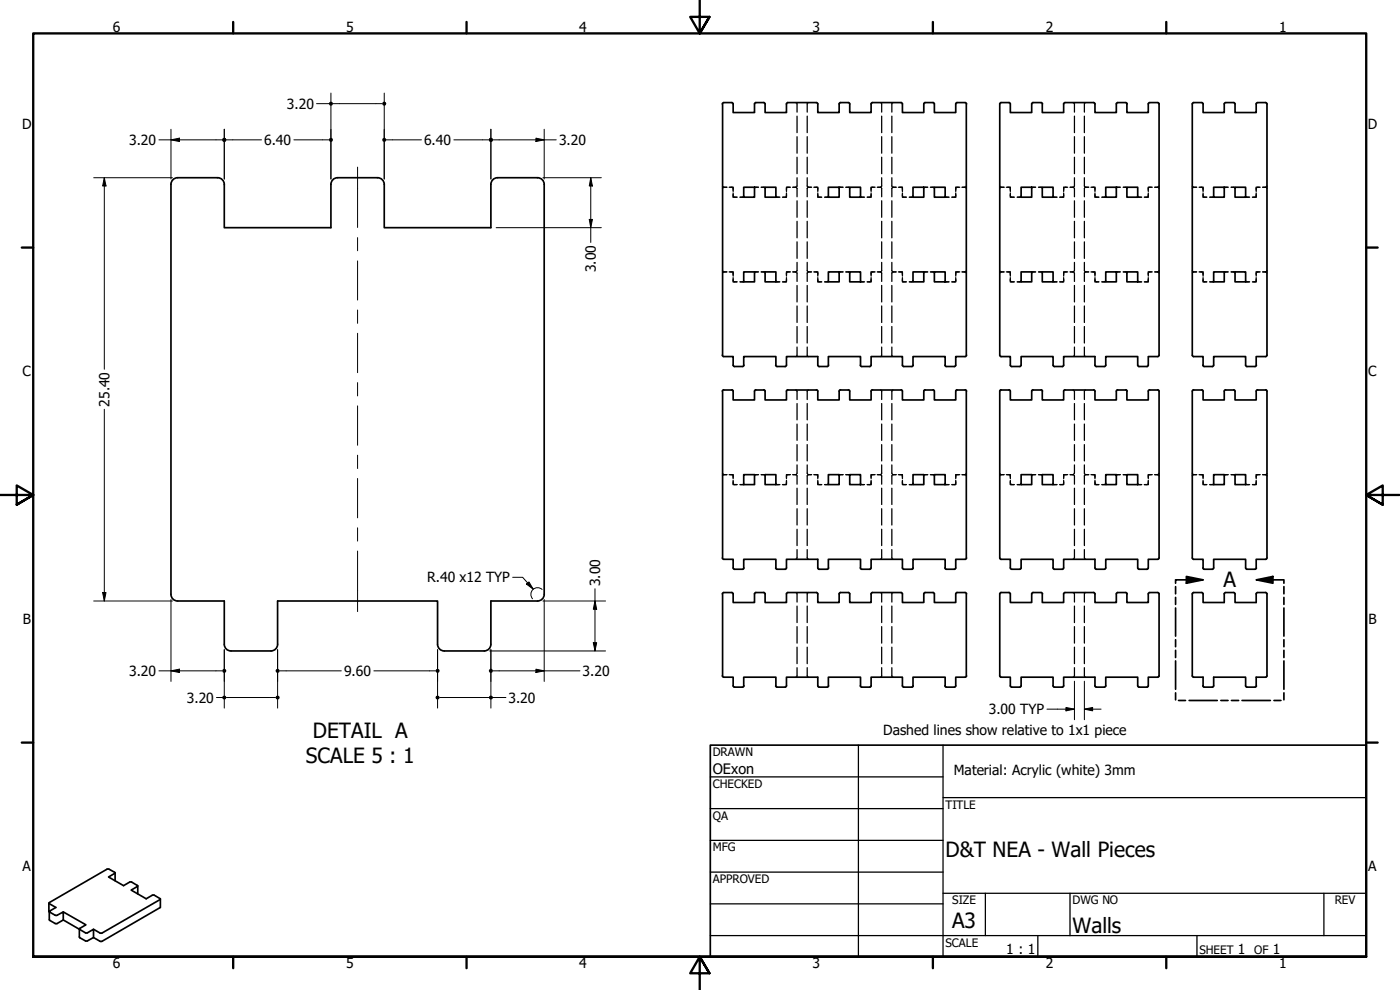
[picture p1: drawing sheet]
<svg xmlns="http://www.w3.org/2000/svg" width="420mm" height="297mm" viewBox="0 0 420 297" stroke-linecap="round" stroke-linejoin="round" font-family="sans-serif">
<!-- layer: Hidden (ANSI) -->
<g fill="none" stroke="#000" stroke-width=".38">
<path d="M238.8 30.8h.2M239.1 31l.1 2.6M239.2 34.8v5M242.3 34.8v5M242.3 31v2.6M242.6 30.8h-.2M264.2 30.8h.2M264.5 31l.1 2.6M264.6 34.8v5M267.7 34.8v5M267.7 31v2.6M268 30.8h-.2"/>
<path d="M322 30.8h.2M322.3 31l.2 2.6M322.5 34.8v5M325.4 34.8v5M325.5 31l-.1 2.6M325.8 30.8h-.2M216.9 55.8v.2M216.9 56.4v.2M217 56.1l.2 .1M217.2 56.2h1M217.2 56.2h-.2M218.8 56.2h1.2v1.3"/>
<path d="M219.6 56.2h.2M220 56.4v.2M220 57.9v1.3h1.2M220 58.8l.1 .2M220.2 59.1l.2 .1M222.1 59.2h1.1M223 59.1l-.2 .1M223.2 58.8l-.1 .2M226.4 56.2h1.2M226.5 56.4l-.1 .2M226.8 56.2h-.2M228.4 56.2h1.2"/>
<path d="M229.2 56.2h.2M229.6 56.4v.2M232.9 59.2h1.2M232.9 58.8v.2M233 59.1l.2 .1M235.8 59.1l-.2 .1M236 57.9v1.3h-1.2M236 58.8v.2M236.1 56.4l-.1 .2M236.4 56.2h-.2M237.2 56.2h-1.2v1.3M237.9 56.2h.9"/>
<path d="M238.8 56.2h.2M239 56.1l-.2 .1M239.1 56.4l.1 2.6M239.2 41v5M239.2 47.2v4.9M239.2 53.3l-.1 2.7M242.3 41v5M242.3 47.2v4.9M242.3 53.3v2.7M242.3 56.4v2.6M242.4 56.1l.2 .1M242.6 56.2h1"/>
<path d="M242.6 56.2h-.2M244.2 56.2h1.2v1.3M245 56.2h.2M245.4 56.4v.2M245.4 57.9v1.3h1.2M245.4 58.8l.1 .2M245.6 59.1l.2 .1M247.5 59.2h1.1M248.4 59.1l-.2 .1M248.6 58.8l-.1 .2M251.8 56.2h1.2M251.9 56.4l-.1 .2"/>
<path d="M252.2 56.2h-.2M253.8 56.2h1.2M254.6 56.2h.2M255 56.4v.2M258.3 59.2h1.2M258.3 58.8v.2M258.4 59.1l.2 .1M261.2 59.1l-.2 .1M261.4 57.9v1.3h-1.2M261.4 58.8v.2M261.5 56.4l-.1 .2M261.8 56.2h-.2"/>
<path d="M262.6 56.2h-1.2v1.3M263.3 56.2h.9M264.2 56.2h.2M264.4 56.1l-.2 .1M264.5 56.4l.1 2.6M264.6 41v5M264.6 47.2v4.9M264.6 53.3l-.1 2.7M267.7 41v5M267.7 47.2v4.9M267.7 53.3v2.7M267.7 56.4v2.6"/>
<path d="M267.8 56.1l.2 .1M268 56.2h1M268 56.2h-.2M269.6 56.2h1.2v1.3M270.4 56.2h.2M270.8 56.4v.2M270.8 57.9v1.3h1.2M270.8 58.8l.1 .2M271 59.1l.2 .1M272.9 59.2h1.1M273.8 59.1l-.2 .1M274 58.8l-.1 .2"/>
<path d="M277.2 56.2h1.2M277.3 56.4l-.1 .2M277.6 56.2h-.2M279.2 56.2h1.2M280 56.2h.2M280.4 56.4v.2M283.7 59.2h1.2M283.7 58.8v.2M283.8 59.1l.2 .1M286.6 59.1l-.2 .1M286.8 57.9v1.3h-1.2M286.8 58.8v.2"/>
<path d="M286.9 56.4l-.1 .2M287.2 56.2h-.2M288 56.2h-1.2v1.3M288.7 56.2h.9M289.6 56.2h.2M289.8 56.1l-.2 .1M289.9 56.4l.1 .2M290 55.8l-.1 .2M300 55.8l.1 .2M300.1 56.4l-.1 .2M300.2 56.1l.2 .1M300.4 56.2h1"/>
<path d="M300.4 56.2h-.2M302 56.2h1.2v1.3M302.8 56.2h.2M303.1 56.4l.1 .2M303.2 57.9v1.3h1.2M303.2 58.8l.1 .2M303.5 59.1l.2 .1M305.2 59.2h1.3M306.2 59.1l-.2 .1M306.5 58.8l-.2 .2M309.6 56.2h1.2M309.7 56.4l-.1 .2"/>
<path d="M310 56.2h-.2M311.7 56.2h1.1M312.4 56.2h.2M312.7 56.4l.1 .2M316 59.2h1.2M316 58.8l.1 .2M316.2 59.1l.2 .1M319 59.1l-.2 .1M319.2 57.9v1.3h-1.2M319.2 58.8v.2M319.3 56.4l-.1 .2M319.7 56.2h-.2"/>
<path d="M320.4 56.2h-1.2v1.3M321.1 56.2h.9M322 56.2h.2M322.2 56.1l-.2 .1M322.3 56.4l.2 2.6M322.5 41v5M322.5 47.2v4.9M322.5 53.3l-.2 2.7M325.4 41v5M325.4 47.2v4.9M325.4 53.3l.1 2.7M325.5 56.4l-.1 2.6"/>
<path d="M325.6 56.1l.2 .1M325.8 56.2h1M325.8 56.2h-.2M327.4 56.2h1.2v1.3M328.2 56.2h.2M328.5 56.4l.1 .2M328.6 57.9v1.3h1.2M328.6 58.8l.1 .2M328.9 59.1l.2 .1M330.6 59.2h1.3M331.6 59.1l-.2 .1M331.9 58.8l-.2 .2"/>
<path d="M335 56.2h1.2M335.1 56.4l-.1 .2M335.4 56.2h-.2M337.1 56.2h1.1M337.8 56.2h.2M338.1 56.4l.1 .2M341.4 58.8l.1 .2M341.4 59.2h1.2M341.6 59.1l.2 .1M344.4 59.1l-.2 .1M344.6 57.9v1.3h-1.2M344.6 58.8v.2"/>
<path d="M344.7 56.4l-.1 .2M345.1 56.2h-.2M345.8 56.2h-1.2v1.3M346.5 56.2h.9M347.4 56.2h.2M347.6 56.1l-.2 .1M347.7 56.4l.2 .2M347.9 55.8l-.2 .2M357.8 55.8l.1 .2M357.9 56.4l-.1 .2M358 56.1l.2 .1M358.2 56.2h1"/>
<path d="M358.2 56.2h-.2M359.9 56.2h1.2v1.3M360.6 56.2h.2M360.9 56.4l.2 .2M361.1 57.9v1.3h1.1M361.1 58.8v.2M361.3 59.1l.1 .1M363 59.2h1.2M364 59.1l-.1 .1M364.2 58.8v.2M367.4 56.2h1.2M367.5 56.4l-.1 .2"/>
<path d="M367.9 56.2h-.2M369.4 56.2h1.2M370.2 56.2h.2M370.5 56.4l.1 .2M373.8 59.2h1.2M373.8 58.8l.1 .2M374 59.1l.2 .1M376.8 59.1l-.2 .1M377 57.9v1.3h-1.1M377 58.8l-.1 .2M377.1 56.4l-.1 .2M377.4 56.2h-.1"/>
<path d="M378.2 56.2h-1.2v1.3M378.9 56.2h1M379.9 56.2h.1M380 56.1l-.1 .1M380.2 56.4v.2M380.2 55.8v.2M239.2 60.2v5M239.2 66.4v5M239.2 72.6v4.9M239.2 78.7l-.1 2.7M242.3 60.2v5M242.3 66.4v5"/>
<path d="M242.3 72.6v4.9M242.3 78.7v2.7M264.6 60.2v5M264.6 66.4v5M264.6 72.6v4.9M264.6 78.7l-.1 2.7M267.7 60.2v5M267.7 66.4v5M267.7 72.6v4.9M267.7 78.7v2.7M322.5 60.2v5M322.5 66.4v5"/>
<path d="M322.5 72.6v4.9M322.5 78.7l-.2 2.7M325.4 60.2v5M325.4 66.4v5M325.4 72.6v4.9M325.4 78.7l.1 2.7M216.9 81.2v.2M216.9 81.8v.2M217 81.5l.2 .1M217.2 81.6h1M217.2 81.6h-.2M218.8 81.6h1.2v1.3"/>
<path d="M219.6 81.6h.2M220 81.8v.2M220 83.3v1.3h1.2M220 84.2l.1 .2M220.2 84.5l.2 .1M222.1 84.6h1.1M223 84.5l-.2 .1M223.2 84.2l-.1 .2M226.4 81.6h1.2M226.5 81.8l-.1 .2M226.8 81.6h-.2M228.4 81.6h1.2"/>
<path d="M229.2 81.6h.2M229.6 81.8v.2M232.9 84.6h1.2M232.9 84.2v.2M233 84.5l.2 .1M235.8 84.5l-.2 .1M236 83.3v1.3h-1.2M236 84.2v.2M236.1 81.8l-.1 .2M236.4 81.6h-.2M237.2 81.6h-1.2v1.3M237.9 81.6h.9"/>
<path d="M238.8 81.6h.2M239 81.5l-.2 .1M239.1 81.8l.1 2.6M239.2 85.6v5M239.2 91.8v5M239.2 98v4.9M242.3 85.6v5M242.3 91.8v5M242.3 98v4.9M242.3 81.8v2.6M242.4 81.5l.2 .1M242.6 81.6h1"/>
<path d="M242.6 81.6h-.2M244.2 81.6h1.2v1.3M245 81.6h.2M245.4 81.8v.2M245.4 83.3v1.3h1.2M245.4 84.2l.1 .2M245.6 84.5l.2 .1M247.5 84.6h1.1M248.4 84.5l-.2 .1M248.6 84.2l-.1 .2M251.8 81.6h1.2M251.9 81.8l-.1 .2"/>
<path d="M252.2 81.6h-.2M253.8 81.6h1.2M254.6 81.6h.2M255 81.8v.2M258.3 84.6h1.2M258.3 84.2v.2M258.4 84.5l.2 .1M261.2 84.5l-.2 .1M261.4 83.3v1.3h-1.2M261.4 84.2v.2M261.5 81.8l-.1 .2M261.8 81.6h-.2"/>
<path d="M262.6 81.6h-1.2v1.3M263.3 81.6h.9M264.2 81.6h.2M264.4 81.5l-.2 .1M264.5 81.8l.1 2.6M264.6 85.6v5M264.6 91.8v5M264.6 98v4.9M267.7 85.6v5M267.7 91.8v5M267.7 98v4.9M267.7 81.8v2.6"/>
<path d="M267.8 81.5l.2 .1M268 81.6h1M268 81.6h-.2M269.6 81.6h1.2v1.3M270.4 81.6h.2M270.8 81.8v.2M270.8 83.3v1.3h1.2M270.8 84.2l.1 .2M271 84.5l.2 .1M272.9 84.6h1.1M273.8 84.5l-.2 .1M274 84.2l-.1 .2"/>
<path d="M277.2 81.6h1.2M277.3 81.8l-.1 .2M277.6 81.6h-.2M279.2 81.6h1.2M280 81.6h.2M280.4 81.8v.2M283.7 84.6h1.2M283.7 84.2v.2M283.8 84.5l.2 .1M286.6 84.5l-.2 .1M286.8 83.3v1.3h-1.2M286.8 84.2v.2"/>
<path d="M286.9 81.8l-.1 .2M287.2 81.6h-.2M288 81.6h-1.2v1.3M288.7 81.6h.9M289.6 81.6h.2M289.8 81.5l-.2 .1M289.9 81.8l.1 .2M290 81.2l-.1 .2M300 81.2l.1 .2M300.1 81.8l-.1 .2M300.2 81.5l.2 .1M300.4 81.6h1"/>
<path d="M300.4 81.6h-.2M302 81.6h1.2v1.3M302.8 81.6h.2M303.1 81.8l.1 .2M303.2 83.3v1.3h1.2M303.2 84.2l.1 .2M303.5 84.5l.2 .1M305.2 84.6h1.3M306.2 84.5l-.2 .1M306.5 84.2l-.2 .2M309.6 81.6h1.2M309.7 81.8l-.1 .2"/>
<path d="M310 81.6h-.2M311.7 81.6h1.1M312.4 81.6h.2M312.7 81.8l.1 .2M316 84.6h1.2M316 84.2l.1 .2M316.2 84.5l.2 .1M319 84.5l-.2 .1M319.2 83.3v1.3h-1.2M319.2 84.2v.2M319.3 81.8l-.1 .2M319.7 81.6h-.2"/>
<path d="M320.4 81.6h-1.2v1.3M321.1 81.6h.9M322 81.6h.2M322.2 81.5l-.2 .1M322.3 81.8l.2 2.6M322.5 85.6v5M322.5 91.8v5M322.5 98v4.9M325.4 85.6v5M325.4 91.8v5M325.4 98v4.9M325.5 81.8l-.1 2.6"/>
<path d="M325.6 81.5l.2 .1M325.8 81.6h1M325.8 81.6h-.2M327.4 81.6h1.2v1.3M328.2 81.6h.2M328.5 81.8l.1 .2M328.6 83.3v1.3h1.2M328.6 84.2l.1 .2M328.9 84.5l.2 .1M330.6 84.6h1.3M331.6 84.5l-.2 .1M331.9 84.2l-.2 .2"/>
<path d="M335 81.6h1.2M335.1 81.8l-.1 .2M335.4 81.6h-.2M337.1 81.6h1.1M337.8 81.6h.2M338.1 81.8l.1 .2M341.4 84.6h1.2M341.4 84.2l.1 .2M341.6 84.5l.2 .1M344.4 84.5l-.2 .1M344.6 83.3v1.3h-1.2M344.6 84.2v.2"/>
<path d="M344.7 81.8l-.1 .2M345.1 81.6h-.2M345.8 81.6h-1.2v1.3M346.5 81.6h.9M347.4 81.6h.2M347.6 81.5l-.2 .1M347.7 81.8l.2 .2M347.9 81.2l-.2 .2M357.8 81.2l.1 .2M357.9 81.8l-.1 .2M358 81.5l.2 .1M358.2 81.6h-.2"/>
<path d="M358.2 81.6h1M359.9 81.6h1.2v1.3M360.6 81.6h.2M360.9 81.8l.2 .2M361.1 83.3v1.3h1.1M361.1 84.2v.2M361.3 84.5l.1 .1M363 84.6h1.2M364 84.5l-.1 .1M364.2 84.2v.2M367.4 81.6h1.2M367.5 81.8l-.1 .2"/>
<path d="M367.9 81.6h-.2M369.4 81.6h1.2M370.2 81.6h.2M370.5 81.8l.1 .2M373.8 84.6h1.2M373.8 84.2l.1 .2M374 84.5l.2 .1M376.8 84.5l-.2 .1M377 83.3v1.3h-1.1M377 84.2l-.1 .2M377.1 81.8l-.1 .2M377.4 81.6h-.1"/>
<path d="M378.2 81.6h-1.2v1.3M378.9 81.6h1M379.9 81.6h.1M380 81.5l-.1 .1M380.2 81.8v.2M380.2 81.2v.2M238.8 117l.2 .1M239 106.9l-.2 .1M239.1 117.2l.1 2.7M239.2 104.1l-.1 2.7M242.3 104.1v2.7M242.3 117.2v2.7"/>
<path d="M242.4 106.9l.2 .1M242.6 117l-.2 .1M264.2 117l.2 .1M264.4 106.9l-.2 .1M264.5 117.2l.1 2.7M264.6 104.1l-.1 2.7M267.7 104.1v2.7M267.7 117.2v2.7M267.8 106.9l.2 .1M268 117l-.2 .1M322 117l.2 .1M322.2 106.9l-.2 .1"/>
<path d="M322.3 117.2l.2 2.7M322.5 104.1l-.2 2.7M325.4 104.1l.1 2.7M325.5 117.2l-.1 2.7M325.6 106.9l.2 .1M325.8 117l-.2 .1M239.2 121.1v4.9M239.2 127.2v4.9M239.2 133.4v4.9M239.2 139.5l-.1 2.7M242.3 121.1v4.9M242.3 127.2v4.9"/>
<path d="M242.3 133.4v4.9M242.3 139.5v2.7M264.6 121.1v4.9M264.6 127.2v4.9M264.6 133.4v4.9M264.6 139.5l-.1 2.7M267.7 121.1v4.9M267.7 127.2v4.9M267.7 133.4v4.9M267.7 139.5v2.7M322.5 121.1v4.9M322.5 127.2v4.9"/>
<path d="M322.5 133.4v4.9M322.5 139.5l-.2 2.7M325.4 121.1v4.9M325.4 127.2v4.9M325.4 133.4v4.9M325.4 139.5l.1 2.7M216.9 142v.2M216.9 142.6v.2M217 142.3l.2 .1M217.2 142.4h1M217.2 142.4l-.2 .1M218.8 142.4h1.2v1.2"/>
<path d="M219.6 142.4l.2 .1M220 142.6v.2M220 144.1v1.3h1.2M220 145l.1 .1M220.2 145.3l.2 .1M222.1 145.4h1.1M223 145.3l-.2 .1M223.2 145l-.1 .1M226.4 142.4h1.2M226.5 142.6l-.1 .2M226.8 142.4l-.2 .1M228.4 142.4h1.2"/>
<path d="M229.2 142.4l.2 .1M229.6 142.6v.2M232.9 145.4h1.2M232.9 145v.1M233 145.3l.2 .1M235.8 145.3l-.2 .1M236 144.1v1.3h-1.2M236 145v.1M236.1 142.6l-.1 .2M236.4 142.4l-.2 .1M237.2 142.4h-1.2v1.2M237.9 142.4h.9"/>
<path d="M238.8 142.4l.2 .1M239 142.3l-.2 .1M239.1 142.6l.1 2.7M239.2 146.5v4.9M239.2 152.6v4.9M239.2 158.8v4.9M242.3 146.5v4.9M242.3 152.6v4.9M242.3 158.8v4.9M242.3 142.6v2.7M242.4 142.3l.2 .1M242.6 142.4h1"/>
<path d="M242.6 142.4l-.2 .1M244.2 142.4h1.2v1.2M245 142.4l.2 .1M245.4 142.6v.2M245.4 144.1v1.3h1.2M245.4 145l.1 .1M245.6 145.3l.2 .1M247.5 145.4h1.1M248.4 145.3l-.2 .1M248.6 145l-.1 .1M251.8 142.4h1.2M251.9 142.6l-.1 .2"/>
<path d="M252.2 142.4l-.2 .1M253.8 142.4h1.2M254.6 142.4l.2 .1M255 142.6v.2M258.3 145.4h1.2M258.3 145v.1M258.4 145.3l.2 .1M261.2 145.3l-.2 .1M261.4 144.1v1.3h-1.2M261.4 145v.1M261.5 142.6l-.1 .2M261.8 142.4l-.2 .1"/>
<path d="M262.6 142.4h-1.2v1.2M263.3 142.4h.9M264.2 142.4l.2 .1M264.4 142.3l-.2 .1M264.5 142.6l.1 2.7M264.6 146.5v4.9M264.6 152.6v4.9M264.6 158.8v4.9M267.7 146.5v4.9M267.7 152.6v4.9M267.7 158.8v4.9M267.7 142.6v2.7"/>
<path d="M267.8 142.3l.2 .1M268 142.4h1M268 142.4l-.2 .1M269.6 142.4h1.2v1.2M270.4 142.4l.2 .1M270.8 142.6v.2M270.8 144.1v1.3h1.2M270.8 145l.1 .1M271 145.3l.2 .1M272.9 145.4h1.1M273.8 145.3l-.2 .1M274 145l-.1 .1"/>
<path d="M277.2 142.4h1.2M277.3 142.6l-.1 .2M277.6 142.4l-.2 .1M279.2 142.4h1.2M280 142.4l.2 .1M280.4 142.6v.2M283.7 145.4h1.2M283.7 145v.1M283.8 145.3l.2 .1M286.6 145.3l-.2 .1M286.8 144.1v1.3h-1.2M286.8 145v.1"/>
<path d="M286.9 142.6l-.1 .2M287.2 142.4l-.2 .1M288 142.4h-1.2v1.2M288.7 142.4h.9M289.6 142.4l.2 .1M289.8 142.3l-.2 .1M289.9 142.6l.1 .2M290 142l-.1 .2M300 142l.1 .2M300.1 142.6l-.1 .2M300.2 142.3l.2 .1M300.4 142.4h1"/>
<path d="M300.4 142.4l-.2 .1M302 142.4h1.2v1.2M302.8 142.4l.2 .1M303.1 142.6l.1 .2M303.2 144.1v1.3h1.2M303.2 145l.1 .1M303.5 145.3l.2 .1M305.2 145.4h1.3M306.2 145.3l-.2 .1M306.5 145l-.2 .1M309.6 142.4h1.2M309.7 142.6l-.1 .2"/>
<path d="M310 142.4l-.2 .1M311.7 142.4h1.1M312.4 142.4l.2 .1M312.7 142.6l.1 .2M316 145.4h1.2M316 145l.1 .1M316.2 145.3l.2 .1M319 145.3l-.2 .1M319.2 144.1v1.3h-1.2M319.2 145v.1M319.3 142.6l-.1 .2M319.7 142.4l-.2 .1"/>
<path d="M320.4 142.4h-1.2v1.2M321.1 142.4h.9M322 142.4l.2 .1M322.2 142.3l-.2 .1M322.3 142.6l.2 2.7M322.5 146.5v4.9M322.5 152.6v4.9M322.5 158.8v4.9M325.4 146.5v4.9M325.4 152.6v4.9M325.4 158.8v4.9M325.5 142.6l-.1 2.7"/>
<path d="M325.6 142.3l.2 .1M325.8 142.4h1M325.8 142.4l-.2 .1M327.4 142.4h1.2v1.2M328.2 142.4l.2 .1M328.5 142.6l.1 .2M328.6 144.1v1.3h1.2M328.6 145l.1 .1M328.9 145.3l.2 .1M330.6 145.4h1.3M331.6 145.3l-.2 .1M331.9 145l-.2 .1"/>
<path d="M335 142.4h1.2M335.1 142.6l-.1 .2M335.4 142.4l-.2 .1M337.1 142.4h1.1M337.8 142.4l.2 .1M338.1 142.6l.1 .2M341.4 145.4h1.2M341.4 145l.1 .1M341.6 145.3l.2 .1M344.4 145.3l-.2 .1M344.6 144.1v1.3h-1.2M344.6 145v.1"/>
<path d="M344.7 142.6l-.1 .2M345.1 142.4l-.2 .1M345.8 142.4h-1.2v1.2M346.5 142.4h.9M347.4 142.4l.2 .1M347.6 142.3l-.2 .1M347.7 142.6l.2 .2M347.9 142l-.2 .2M357.8 142l.1 .2M357.9 142.6l-.1 .2M358 142.3l.2 .1M358.2 142.4l-.2 .1"/>
<path d="M358.2 142.4h1M359.9 142.4h1.2v1.2M360.6 142.4l.2 .1M360.9 142.6l.2 .2M361.1 144.1v1.3h1.1M361.1 145v.1M361.3 145.3l.1 .1M363 145.4h1.2M364 145.3l-.1 .1M364.2 145v.1M367.4 142.4h1.2M367.5 142.6l-.1 .2"/>
<path d="M367.9 142.4l-.2 .1M369.4 142.4h1.2M370.2 142.4l.2 .1M370.5 142.6l.1 .2M373.8 145.4h1.2M373.8 145l.1 .1M374 145.3l.2 .1M376.8 145.3l-.2 .1M377 144.1v1.3h-1.1M377 145l-.1 .1M377.1 142.6l-.1 .2M377.4 142.4l-.1 .1"/>
<path d="M378.2 142.4h-1.2v1.2M378.9 142.4h1M379.9 142.4l.1 .1M380 142.3l-.1 .1M380.2 142.6v.2M380.2 142v.2M238.8 177.8h.2M239 167.7l-.2 .1M239.1 178l.1 2.6M239.2 164.9l-.1 2.7M242.3 164.9v2.7M242.3 178v2.6"/>
<path d="M242.4 167.7l.2 .1M242.6 177.8h-.2M264.2 177.8h.2M264.4 167.7l-.2 .1M264.5 178l.1 2.6M264.6 164.9l-.1 2.7M267.7 164.9v2.7M267.7 178v2.6M267.8 167.7l.2 .1M268 177.8h-.2M322 177.8h.2M322.2 167.7l-.2 .1"/>
<path d="M322.3 178l.2 2.6M322.5 164.9l-.2 2.7M325.4 164.9l.1 2.7M325.5 178l-.1 2.6M325.6 167.7l.2 .1M325.8 177.8h-.2M239.2 181.8v5M239.2 188v5M239.2 194.2v4.9M242.3 181.8v5M242.3 188v5M242.3 194.2v4.9"/>
<path d="M264.6 181.8v5M264.6 188v5M264.6 194.2v4.9M267.7 181.8v5M267.7 188v5M267.7 194.2v4.9M322.5 181.8v5M322.5 188v5M322.5 194.2v4.9M325.4 181.8v5M325.4 188v5M325.4 194.2v4.9"/>
<path d="M239 203.1l-.2 .1M239.2 200.3l-.1 2.7M242.3 200.3v2.7M242.4 203.1l.2 .1M264.4 203.1l-.2 .1M264.6 200.3l-.1 2.7M267.7 200.3v2.7M267.8 203.1l.2 .1M322.2 203.1l-.2 .1M322.5 200.3l-.2 2.7M325.4 200.3l.1 2.7M325.6 203.1l.2 .1"/>
</g>
<!-- layer: Visible (ANSI) -->
<g fill="none" stroke="#000" stroke-width=".51">
<path d="M216.9 31.2v75.4M219.6 30.8l.4 .4M219.6 30.8h-2.4l-.4 .4M220 31.2v2.6h6.4v-2.6M226.8 30.8h2.4l.4 .4M226.9 30.8l-.5 .4M229.6 31.2v2.6h6.4v-2.6M236 31.2l.4-.4h8.6l.4 .4M245.4 31.2v2.6h6.4v-2.6M254.6 30.8l.4 .4M254.6 30.8h-2.3l-.5 .4M255 31.2v2.6h6.4v-2.6"/>
<path d="M261.8 30.8h8.6M261.8 30.8l-.4 .4M270.4 30.8l.4 .4M270.8 31.2v2.6h6.4v-2.6M277.6 30.8h2.4l.4 .4M277.7 30.8l-.5 .4M280.4 31.2v2.6h6.4v-2.6M289.6 30.8h-2.4l-.4 .4M289.7 30.8l.4 .4M290 31.2v75.4M300 31.2v75.4M300 31.2l.4-.4h2.4l.4 .4"/>
<path d="M303.2 31.2v2.6h6.4v-2.6M309.6 31.2l.4-.4h2.5l.4 .4M312.8 31.2v2.6h6.4v-2.6M319.6 30.8l-.4 .4M319.7 30.8h8.5M328.2 30.8l.4 .4M328.6 31.2v2.6h6.4v-2.6M335.4 30.8h2.5l.4 .4M335.4 30.8l-.4 .4M338.2 31.2v2.6h6.4v-2.6M347.4 30.8h-2.4l-.4 .4M347.4 30.8l.5 .4"/>
<path d="M347.9 31.2v75.4M357.8 31.2v75.4M358.2 30.8h2.4M358.2 30.8l-.4 .4M360.6 30.8l.5 .4M361.1 31.2v2.6h6.3v-2.6M367.8 30.8l-.4 .4M367.9 30.8h2.3M370.2 30.8l.4 .4M370.6 31.2v2.6h6.4v-2.6M377.4 30.8l-.4 .4M377.4 30.8h2.5"/>
<path d="M379.8 30.8l.4 .4M380.2 31.2v75.4M65.3 53.3h-12a2 2 0 0 0-2 2v123M101.3 53.3a2 2 0 0 0-2 2v13h-32v-13a2 2 0 0 0-2-2M101.3 53.3h12M149.3 53.3a2 2 0 0 0-2 2v13h-32v-13a2 2 0 0 0-2-2M149.4 53.3h12M161.3 53.3a2 2 0 0 1 2 2v123M223.2 56.2h3.2v3h-3.2zM229.6 56.2h3.3v3h-3.3zM248.6 56.2h3.2v3h-3.2zM255 56.2h3.3v3h-3.3z"/>
<path d="M274 56.2h3.2v3h-3.2zM280.4 56.2h3.3v3h-3.3zM306.5 56.2h3.1v3h-3.1zM312.8 56.2h3.2v3h-3.2zM331.9 56.2h3.1v3h-3.1zM338.2 56.2h3.2v3h-3.2zM364.2 56.2h3.2v3h-3.2zM370.6 56.2h3.2v3h-3.2zM223.2 81.6h3.2v3h-3.2zM229.6 81.6h3.3v3h-3.3zM248.6 81.6h3.2v3h-3.2zM255 81.6h3.3v3h-3.3z"/>
<path d="M274 81.6h3.2v3h-3.2zM280.4 81.6h3.3v3h-3.3zM306.5 81.6h3.1v3h-3.1zM312.8 81.6h3.2v3h-3.2zM331.9 81.6h3.1v3h-3.1zM338.2 81.6h3.2v3h-3.2zM364.2 81.6h3.2v3h-3.2zM370.6 81.6h3.2v3h-3.2zM216.8 106.6l.4 .4h2.8v2.6M216.9 117.4v50M217.2 117l-.4 .4M217.2 117h2.4"/>
<path d="M219.6 117l.4 .4M220 109.6l.4 .4h2.4l.5-.4M220 117.4v2.6h6.4v-2.6M223.2 109.6v-2.6h9.7v2.6M226.8 117h2.4M226.9 117l-.5 .4M229.2 117l.4 .4M229.6 117.4v2.6h6.4v-2.6M232.8 109.6l.4 .4M233.2 110h2.4M236 109.6v-2.6h9.4v2.6M236 109.6l-.4 .4"/>
<path d="M236.4 117h8.6M236.4 117l-.4 .4M245 117l.4 .4M245.4 109.6l.4 .4M245.4 117.4v2.6h6.4v-2.6M245.8 110h2.4M248.6 109.6v-2.6h9.7v2.6M248.7 109.6l-.4 .4M252.2 117h2.4M252.3 117l-.5 .4M254.6 117l.4 .4M255 117.4v2.6h6.4v-2.6"/>
<path d="M258.2 109.6l.4 .4h2.4l.4-.4M261.4 109.6v-2.6h9.4v2.6M261.8 117h8.6M261.8 117l-.4 .4M270.4 117l.4 .4M270.8 109.6l.4 .4h2.4l.5-.4M270.8 117.4v2.6h6.4v-2.6M274 109.6v-2.6h9.7v2.6M277.6 117h2.4M277.7 117l-.5 .4M280 117l.4 .4M280.4 117.4v2.6h6.4v-2.6"/>
<path d="M283.6 109.6l.4 .4M284 110h2.4M286.8 109.6l-.4 .4M287.2 117h2.4M287.2 117l-.4 .4M289.6 107h-2.8v2.6M289.7 117l.4 .4M290 117.4v50M290.1 106.6l-.4 .4M300 117.4l.1 50.2 .4 .2h2.7v2.6l.4 .4h2.4l.4-.2 .1-2.8h9.5v2.6l.5 .4M300 106.6l.5 .4h2.7v2.6M300.4 117h2.4"/>
<path d="M300.5 117l-.5 .4M302.8 117l.4 .4M303.2 117.4v2.6h6.4v-2.6M303.2 109.6l.4 .4h2.4l.5-.4M306.5 109.6v-2.6h9.5v2.6M310 117h2.4M310 117l-.4 .4M312.5 117l.4 .4M312.8 117.4v2.6h6.4v-2.6M316 109.6l.5 .4M316.4 110h2.4M319.2 109.6v-2.6h9.4v2.6"/>
<path d="M319.2 109.6l-.4 .4M319.6 117l-.4 .4M319.7 117h8.5M328.2 117l.4 .4M328.6 117.4v2.6h6.4v-2.6M328.6 109.6l.4 .4M329.1 110h2.3M331.9 109.6v-2.6h9.5v2.6M331.9 109.6l-.5 .4M335.4 117h2.4M335.4 117l-.4 .4M337.9 117l.4 .4"/>
<path d="M338.2 117.4v2.6h6.4v-2.6M341.4 109.6l.5 .4h2.3l.4-.4M345 117l-.4 .4M345.1 117h2.3M347.4 107h-2.8v2.6M347.4 117l.5 .4M347.9 117.4v50l-.5 .4M347.9 106.6l-.5 .4M357.8 106.6l.4 .4M357.8 117.4v50l.4 .4M358.2 107h2.9v2.6M358.2 117h2.4"/>
<path d="M358.2 117l-.4 .4M360.6 117l.5 .4M361 109.6l.4 .4h2.5M361.1 117.4v2.6h6.3v-2.6M364.2 109.6v-2.6h9.6v2.6M364.2 109.6l-.4 .4M367.8 117l-.4 .4M367.9 117h2.3M370.2 117l.4 .4M370.6 117.4v2.6h6.4v-2.6M373.8 109.6l.4 .4h2.4l.5-.4M377.4 117l-.4 .4"/>
<path d="M377.4 117h2.5M379.8 117l.4 .4M379.9 107h-2.9v2.6M380.2 106.6l-.4 .4M380.2 117.4v50l-.4 .4M223.2 142.4h3.2v3h-3.2zM229.6 142.4h3.3v3h-3.3zM248.6 142.4h3.2v3h-3.2zM255 142.4h3.3v3h-3.3zM274 142.4h3.2v3h-3.2zM280.4 142.4h3.3v3h-3.3zM306.5 142.4h3.1v3h-3.1z"/>
<path d="M312.8 142.4h3.2v3h-3.2zM331.9 142.4h3.1v3h-3.1zM338.2 142.4h3.2v3h-3.2zM364.2 142.4h3.2v3h-3.2zM370.6 142.4h3.2v3h-3.2zM51.3 178.3a2 2 0 0 0 2 2h14v13M163.3 178.3a2 2 0 0 1-2 2M216.8 167.4l.4 .4h2.8v2.6l.2 .3 2.6 .1 .5-.4M216.9 178.2v24.6M219.6 177.8l.4 .4v2.6h6.4v-2.6l.5-.4M219.6 177.8h-2.4l-.4 .4M223.2 170.4v-2.6h9.7v2.6"/>
<path d="M226.8 177.8h2.4l.4 .2v2.8h6.4v-2.6l.4-.4h8.6l.4 .4v2.6h6.4l.1-2.8 .4-.2h2.3M232.8 170.4l.4 .4M233.2 170.8h2.4M235.6 170.8l.4-.4v-2.6h9.4v2.6l.4 .4M245.8 170.8h2.4M248.6 170.4v-2.6h9.7v2.6M248.7 170.4l-.4 .4M254.6 177.8l.4 .4v2.6h6.4v-2.6l.4-.4M258.2 170.4l.4 .4 2.6-.1 .2-.3v-2.6h9.4v2.6l.2 .3 2.6 .1 .5-.4M261.8 177.8h8.6M270.4 177.8l.4 .4v2.6h6.4v-2.6l.5-.4M274 170.4v-2.6h9.7v2.6"/>
<path d="M277.6 177.8h2.4l.4 .2v2.8h6.4l.1-2.8 .3-.2h2.4M283.6 170.4l.4 .4M284 170.8h2.4M289.6 167.8h-2.8v2.6l-.4 .4M289.7 177.8l.4 .4M290 178.2v24.6M290.1 167.4l-.4 .4M312.9 178.2l-.5-.4h-2.6l-.2 .4v2.6h-6.4v-2.6l-.2-.4h-2.5l-.4 .2-.1 24.8 .5 .4h2.7v2.6M316.4 170.8h2.4M318.8 170.8l.4-.4v-2.6h9.4v2.6l.4 .4M319.6 177.8l-.4 .4v2.6h-6.4v-2.6M319.7 177.8h8.5"/>
<path d="M328.2 177.8l.4 .4v2.6h6.4v-2.6l.4-.4M329.1 170.8h2.3M335.4 177.8h2.5l.3 .2v2.8h6.4l.1-2.8 .3-.2h2.4M347.4 167.8h-2.8v2.6l-.4 .4h-2.3l-.4-.2-.1-2.8h-9.5v2.6l-.5 .4M347.4 177.8l.5 .4v24.6l-.5 .4M358.2 167.8h2.9v2.6M358.2 177.8h2.4M358.2 177.8l-.4 .4v24.6l.4 .4M360.6 177.8l.5 .4v2.6h6.3v-2.6l.4-.4M361 170.4l.4 .4h2.5M367.9 177.8h2.3M370.2 177.8l.4 .4v2.6h6.4v-2.6l.4-.4"/>
<path d="M377.1 170.4l-.5 .4-2.6-.1-.2-.3v-2.6h-9.6v2.6l-.4 .4M377.4 177.8h2.5M379.8 177.8l.4 .4v24.6l-.4 .4M379.9 167.8h-2.9v2.6M67.3 193.3a2 2 0 0 0 2 2h12a2 2 0 0 0 2-2M83.3 193.3v-13h48v13M131.3 193.3a2 2 0 0 0 2 2h12.1a2 2 0 0 0 1.9-2M161.4 180.3h-14.1v13M216.8 202.8l.4 .4h2.8v2.6M220 205.8l.4 .4h2.4l.5-.4M223.2 205.8v-2.6h9.7v2.6M232.8 205.8l.4 .4"/>
<path d="M233.2 206.2h2.4M236 205.8v-2.6h9.4v2.6M236 205.8l-.4 .4M245.4 205.8l.4 .4M245.8 206.2h2.4M248.6 205.8v-2.6h9.7v2.6M248.7 205.8l-.4 .4M258.2 205.8l.4 .4h2.4l.4-.4M261.4 205.8v-2.6h9.4v2.6M270.8 205.8l.4 .4h2.4l.5-.4M274 205.8v-2.6h9.7v2.6M283.6 205.8l.4 .4"/>
<path d="M284 206.2h2.4M286.8 205.8l-.4 .4M289.6 203.2h-2.8v2.6M290.1 202.8l-.4 .4M303.2 205.8l.4 .4h2.4l.5-.4M306.5 205.8v-2.6h9.5v2.6M316 205.8l.5 .4M316.4 206.2h2.4M319.2 205.8v-2.6h9.4v2.6M319.2 205.8l-.4 .4M328.6 205.8l.4 .4M329.1 206.2h2.3"/>
<path d="M331.9 205.8v-2.6h9.5v2.6M331.9 205.8l-.5 .4M341.4 205.8l.5 .4h2.3l.4-.4M347.4 203.2h-2.8v2.6M358.2 203.2h2.9v2.6M361 205.8l.4 .4h2.5M364.2 205.8v-2.6h9.6v2.6M364.2 205.8l-.4 .4M373.8 205.8l.4 .4h2.4l.5-.4M379.9 203.2h-2.9v2.6M14.7 271l.1 2.6M14.8 273.5l.1 2.6 2 1.1 2.1-1.2 4.8 2.8"/>
<path d="M19 276v-2.4l-2.1 1.1-2-1v-.3l1.9-1.1-2-1.2v-.3l17.3-10h.6l1.8 1.1-1.9 1.2 4.5 2.6 1.8-1h.6l1.8 1.1-1.9 1.3 4.5 2.6 2.1-1.2 2.1 1.2-17.5 10.3h-.6l-1.9-1.2M19 273.6l6.8 3.9-2 1.3 1.9 1.1h.5l1.9-1.1v2.5M34.5 261.9v2.4M41.3 265.8v2.4M48.1 269.7l-.1 2.6-17.4 10.1h-.6l-1.9-1.1-1.9 1h-.5l-1.9-1.1v-2.4"/>
</g>
<circle cx="14.8" cy="273.6" r=".25" fill="#000"/>
<!-- layer: Detail Boundary (ANSI) -->
<g fill="none" stroke="#000" stroke-width=".51">
<path d="M352.8 176v2.2M352.8 179.2v2.1M356 173l5.1 1-5.1 1zM361.1 174h-8.3v1M377.1 174l4.9-1v2zM377.1 174h8.2v1M385.3 176v2.2M385.3 179.2v2.1M352.8 182.4v8.5M352.8 191.9v2.1M352.8 195.1v2.2M352.8 198.3v8.5"/>
<path d="M385.3 182.4v8.5M385.3 191.9v2.1M385.3 195.1v2.2M385.3 198.3v8.5M352.8 207.9v2.1M353.7 210.2h2.1M356.9 210.2h8.4M366.4 210.2h2.2M369.6 210.2h2.1M372.7 210.2h8.6M382.3 210.2h2.1M385.3 207.9v2.1"/>
</g>
<path d="M356 173l5.1 1-5.1 1zM377.1 174l4.9-1v2z" fill="#000"/>
<!-- layer: Border (ANSI) -->
<g fill="none" stroke="#000" stroke-width=".7">
<path d="M70 6.6v3.4M140 6.6v3.4M210 0v10l-2.9-4.9h5.8l-2.9 4.9 2.9-4.9M280 6.6v3.4M350 6.6v3.4M6.5 74.3h3.5M410 74.3h3.4M0 148.5h10l-5-2.8v5.7l5-2.9-5 2.9M420 148.5h-10l5-2.8v5.7l-5-2.9 5 2.9M6.5 222.8h3.5M410 222.8h3.4M10 287.1v-277.1h400v277.1h-400h400"/>
<path d="M70 287.1v3.4M140 287.1v3.4M212.9 292l-2.9-4.9 2.9 4.9h-5.8l2.9-4.9v9.9M280 287.1v3.4M350 287.1v3.4"/>
</g>
<!-- layer: Title (ANSI) -->
<g fill="none" stroke="#000" stroke-width=".38">
<path d="M213.2 233.1h69.8M257.6 223.6v63.5M283 239.3h127M283 223.6v63.5M213.2 242.6h69.8M213.2 252.1h69.8M213.2 261.7h69.8M213.2 271.2h69.8M283 268h127M295.7 268v12.7M321.1 268v12.7M397.3 268v12.7"/>
<path d="M213.2 280.7h196.8M311.5 280.7v6.4M359.2 280.7v6.4"/>
</g>
<path d="M213.2 223.6h196.8v63.5h-196.8z" fill="none" stroke="#000" stroke-width=".51"/>
<!-- layer: Dimension (ANSI) -->
<g fill="none" stroke="#000" stroke-width=".3">
<path d="M51.3 38.8v14.9M67.3 38.8v14.9M95 31.1h4.3M99.3 27.9v25.8M99.9 31.1h14.8M115.3 27.9v25.8M147.3 38.8v14.9M163.3 38.8v14.9M28.1 53.3h23.7M31.3 53.3l.5 2.5h-1zM31.3 53.3v57.5M47.7 42h19"/>
<path d="M51.3 42l2.5-.5v1zM67.9 42h10.6M88.2 42h10.5M116 42h10.5M136.2 42h10.5M148 42h18.9M160.8 41.5l2.5 .5-2.5 .5zM162.9 53.3h17.6M177.3 53.3l.5 2.5h-1zM177.3 53.3v19.5M148.9 68.3h31.6M176.8 65.8h1l-.5 2.5z"/>
<path d="M31.3 122.8v57.5M30.8 177.8h1l-.5 2.5zM51.3 179.9v24.6M153.9 173.2h2.9l3.2 3.6M158 175.2l.7-.6 1.3 2.2zM162.7 176.9a2 2 0 0 0-2.8 0 2 2 0 0 0-.1 2.8M163.3 179.9v24.6M178.6 176.6v18.7M28.1 180.3h23.7M67.3 194.9v17.6M83.3 194.9v17.6M131.3 194.9v17.6"/>
<path d="M146.9 195.3h34.8M147.3 194.9v17.6M162.9 180.3h18.8M178.1 192.8h1l-.5 2.5zM178.6 180.3l.5 2.5h-1zM47.7 201.3h19M51.3 201.3l2.5-.5v1zM65 209.3h2.3M67.9 209.3h14.8M83.9 201.3h18.5M112.2 201.3h18.5M132 209.3h14.7"/>
<path d="M147.3 209.3h4.5M148 201.3h26.1M160.8 200.8l2.5 .5-2.5 .5zM314.2 212.8h8.3M319.9 212.3l2.6 .5-2.6 .5zM322.5 204.4v11.5M325.4 212.8l2.5-.5v1zM325.4 212.8h5.1M325.4 204.4v11.5"/>
</g>
<g fill="#000">
<path d="M31.3 53.3l.5 2.5h-1zM51.3 42l2.5-.5v1zM160.8 41.5l2.5 .5-2.5 .5zM177.3 53.3l.5 2.5h-1zM176.8 65.8h1l-.5 2.5zM30.8 177.8h1l-.5 2.5zM158 175.2l.7-.6 1.3 2.2zM178.1 192.8h1l-.5 2.5zM178.6 180.3l.5 2.5h-1zM51.3 201.3l2.5-.5v1zM160.8 200.8l2.5 .5-2.5 .5zM319.9 212.3l2.6 .5-2.6 .5z"/>
<path d="M325.4 212.8l2.5-.5v1z"/>
<circle cx="99.3" cy="31.1" r=".63"/>
<circle cx="115.3" cy="31.1" r=".63"/>
<circle cx="67.3" cy="42" r=".63"/>
<circle cx="99.3" cy="42" r=".63"/>
<circle cx="115.3" cy="42" r=".63"/>
<circle cx="147.3" cy="42" r=".63"/>
<circle cx="67.3" cy="201.3" r=".63"/>
<circle cx="67.3" cy="209.3" r=".62"/>
<circle cx="83.3" cy="201.3" r=".63"/>
<circle cx="83.3" cy="209.3" r=".62"/>
<circle cx="131.3" cy="201.3" r=".63"/>
<circle cx="131.3" cy="209.3" r=".62"/>
<circle cx="147.3" cy="201.3" r=".63"/>
<circle cx="147.3" cy="209.3" r=".62"/>
</g>
<!-- layer: Centerline (ANSI) -->
<path d="M107.3 50.2v18M107.3 71.3v3.9M107.3 78.3v11.7M107.3 93v4M107.3 100v11.8M107.3 114.8v4M107.3 121.8v11.8M107.3 136.6v4M107.3 143.6v11.8M107.3 158.4v4M107.3 165.3v18.2" fill="none" stroke="#000" stroke-width=".3"/>
<g font-size="6.3">
<text x="367.2" y="176.3">A</text>
<text x="93.9" y="221.3">DETAIL A</text>
<text x="91.8" y="228.8">SCALE 5 : 1</text>
<text x="283.8" y="257">D&amp;T NEA - Wall Pieces</text>
<text x="285.8" y="278.6">A3</text>
<text x="321.9" y="279.8">Walls</text>
</g>
<text font-size="4.3" x="213.9" y="232.2">OExon</text>
<g font-size="4.2">
<text x="33.8" y="9.6">6</text>
<text x="103.9" y="9.6">5</text>
<text x="173.9" y="9.6">4</text>
<text x="243.8" y="9.6">3</text>
<text x="313.9" y="9.6">2</text>
<text x="383.9" y="9.6">1</text>
<text x="86.1" y="32.6">3.20</text>
<text x="6.7" y="38.7">D</text>
<text x="410.5" y="38.7">D</text>
<text x="38.7" y="43.5">3.20</text>
<text x="79.2" y="43.5">6.40</text>
<text x="127.3" y="43.5">6.40</text>
<text x="167.8" y="43.5">3.20</text>
<text x="178.8" y="81.7" transform="rotate(-90 178.8 81.7)">3.00</text>
<text x="6.8" y="113">C</text>
<text x="410.7" y="113">C</text>
<text x="32.8" y="122" transform="rotate(-90 32.8 122)">25.40</text>
<text x="128.2" y="174.7">R.40 x12 TYP</text>
<text x="180.1" y="175.9" transform="rotate(-90 180.1 175.9)">3.00</text>
<text x="6.9" y="187.2">B</text>
<text x="410.7" y="187.2">B</text>
<text x="38.7" y="202.8">3.20</text>
<text x="103.3" y="202.8">9.60</text>
<text x="174.8" y="202.8">3.20</text>
<text x="56.1" y="210.8">3.20</text>
<text x="152.6" y="210.8">3.20</text>
<text x="296.7" y="214.3">3.00 TYP</text>
<text x="265" y="220.6">Dashed lines show relative to 1x1 piece</text>
<text x="286.3" y="232.5">Material: Acrylic (white) 3mm</text>
<text x="6.8" y="261.4">A</text>
<text x="410.7" y="261.4">A</text>
<text x="302" y="286.3">1 : 1</text>
<text x="371.5" y="286.2">1</text>
<text x="382" y="286.2">1</text>
<text x="33.8" y="290.5">6</text>
<text x="103.9" y="290.5">5</text>
<text x="173.9" y="290.5">4</text>
<text x="243.8" y="290.5">3</text>
<text x="313.9" y="290.5">2</text>
<text x="383.9" y="290.5">1</text>
</g>
<g font-size="3.5">
<text x="213.9" y="226.9">DRAWN</text>
<text x="213.9" y="236.4">CHECKED</text>
<text x="213.9" y="245.9">QA</text>
<text x="283.8" y="242.6">TITLE</text>
<text x="213.9" y="255.4">MFG</text>
<text x="213.9" y="265">APPROVED</text>
<text x="285.8" y="271.3">SIZE</text>
<text x="321.9" y="271.3">DWG NO</text>
<text x="400.6" y="271.3">REV</text>
<text x="283.8" y="284">SCALE</text>
<text x="360" y="286.2">SHEET</text>
<text x="376.4" y="286.2">OF</text>
</g>
</svg>
